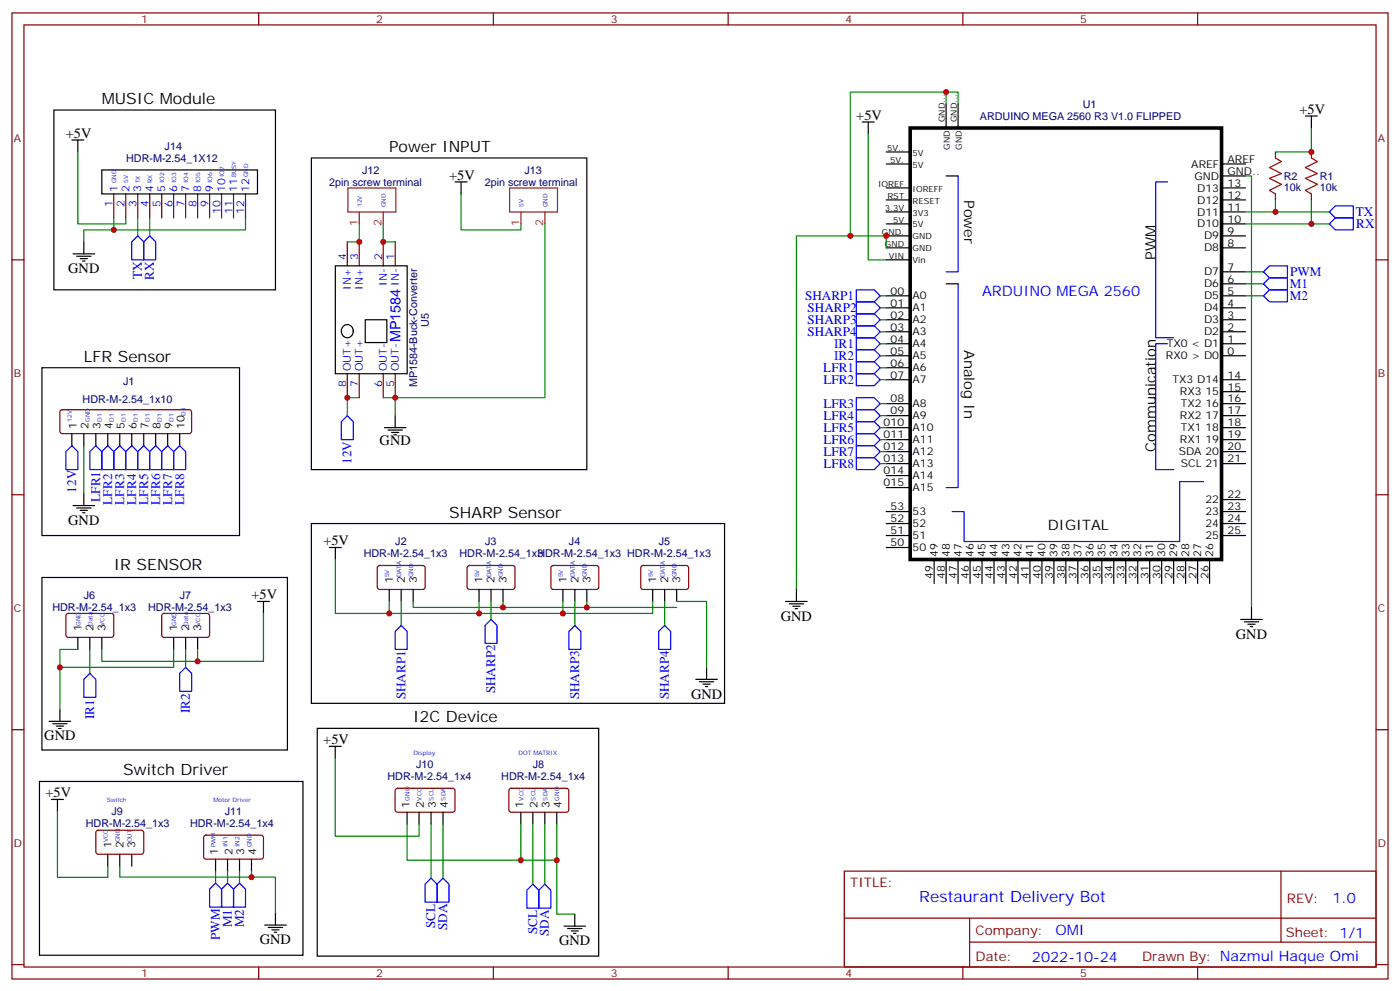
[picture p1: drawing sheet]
<svg xmlns="http://www.w3.org/2000/svg" width="412mm" height="292mm" viewBox="0 0 412 292" stroke-linecap="round" stroke-linejoin="round" font-family="sans-serif">
<g fill="none" stroke="#870000" stroke-width=".35">
<path d="M3.5 3.8h405.4v284.3h-405.4zM7.1 7.3h398.2v277.3h-398.2zM76.2 3.8v3.5M145.3 3.8v3.5M214.5 3.8v3.5M283.6 3.8v3.5M352.8 3.8v3.5M33.5 57.1v7M37 57.1v7M40.6 57.1v7M44.1 57.1v7M47.6 57.1v7"/>
<path d="M51.2 57.1v7M54.7 57.1v7M58.2 57.1v7M61.7 57.1v7M65.3 57.1v7M68.8 57.1v7M72.3 57.1v7M375.7 44.7v1.8M375.7 57.1v1.7M386.3 44.7v1.8M386.3 57.1v1.7M3.5 76.5h3.6"/>
<path d="M102.3 71.2v7M105.8 71.2v7M112.9 71.2v7M116.4 71.2v7M405.3 76.5h3.6M102.3 110v7.1M105.8 110v7.1M112.9 110v7.1M116.4 110v7.1M17.9 120.8l.4-.2h37.4l.5 .2 .2 .5v5.6l-.2 .5-.5 .2h-37.4l-.5-.2-.2-.5v-5.6zM3.5 145.6h3.6M405.3 145.6h3.6"/>
<path d="M111.4 166.6l.4-.2 13 .1 .4 .6v6l-.7 .4-12.9-.1-.5-.6v-5.7zM137.8 166.6l.5-.2 13 .1 .4 .6-.1 6-.6 .4-13-.1-.4-.6v-5.7zM162.5 166.6l.5-.2 13 .1 .4 .6-.1 6-.6 .4-13-.1-.4-.6v-5.7zM189 166.6l.4-.2 13 .1 .4 .6v6l-.7 .4-12.9-.1-.5-.6v-5.7zM19.6 180.8l.5-.2h13l.4 .7-.1 5.9-.6 .4-13-.1-.4-.6v-5.6zM47.9 180.8l.4-.2h13l.4 .7v5.9l-.7 .4-12.9-.1-.5-.6v-5.6zM3.5 214.8h3.6M405.3 214.8h3.6M116.6 232.2l.5-.2 16.5 .1 .4 .6v5.9l-.7 .5-16.5-.1-.4-.6v-5.7zM150.1 232.2l.5-.2 16.5 .1 .4 .6v5.9l-.7 .5-16.5-.1-.4-.6v-5.7zM28.5 244.6l.4-.2h13l.4 .7v5.9l-.7 .4h-12.9l-.5-.7v-5.6zM60.2 246l.5-.2 16.5 .1 .4 .6-.1 5.9-.6 .5-16.5-.1-.4-.6v-5.7z"/>
<path d="M248.7 256.4h156.6v28.2h-156.6zM377.3 256.4v20.9M248.7 270.2h156.5M285.6 277.3h119.6M285.6 270.2v14.2M3.5 283.9h3.6M76.2 284.6v3.5M145.3 284.6v3.5M214.5 284.6v3.5M283.6 284.6v3.5M352.8 284.6v3.5M405.3 283.9h3.6"/>
</g>
<g fill="none" stroke="#000" stroke-width=".35">
<path d="M15.9 32.4h65.2v52.9h-65.2zM254 35.9h3.5M255.8 35.9v3.5M278.7 30.6v7.1M282.2 30.6v7.1M384.5 34.1h3.6M386.3 34.1v3.6M21.2 41.2h3.5M22.9 41.2v3.5M30 50h45.8v7.1h-45.8zM91.7 46.5h81.2v91.7h-81.2zM134.1 53.6h3.5"/>
<path d="M135.8 53.6v3.5M261.1 58.8h7M261.1 55.3h7M261.1 48.3h7M261.1 44.7h7M278.7 51.8h3.5M359.8 58.8h7.1M359.8 55.3h7.1M359.8 48.3h7.1M359.8 51.8h7.1M21.5 74.7h6.4M22.6 75.4h4.2"/>
<path d="M23.6 76.1h2.2M24.3 76.8h.7M24.7 71.2v3.5M98.8 78.2h21.1v31.8h-21.1zM261.1 73h7M261.1 69.4h7M261.1 65.9h7M261.1 62.4h7M261.1 76.5h7M359.8 73h7.1M359.8 69.4h7.1M359.8 65.9h7.1"/>
<path d="M359.8 62.4h7.1M101.1 96.1a1.82 1.82 0 0 1 2.5 .1 1.82 1.82 0 0 1 0 2.5 1.82 1.82 0 0 1-2.5 .1 2.08 2.08 0 0 1 0-2.7zM107.6 94.1h6.3v6.7h-6.3zM261.1 87.1h7M261.1 90.6h7M261.1 94.1h7M261.1 97.6h7M278.7 83.5h3.5M359.8 87.1h7.1M359.8 90.6h7.1M359.8 94.1h7.1M359.8 97.6h7.1"/>
<path d="M359.8 80h7.1M359.8 83.5h7.1M12.3 108.2h58.3v49.4h-58.3zM261.1 101.2h7M261.1 104.7h7M261.1 108.2h7M261.1 111.8h7M261.1 118.8h7M359.8 101.2h7.1M359.8 104.7h7.1M359.8 111.8h7.1M359.8 118.8h7.1"/>
<path d="M359.8 115.3h7.1M21.2 127.6v3.6M24.7 127.6v3.6M28.2 127.6v3.6M31.7 127.6v3.6M35.3 127.6v3.6M38.8 127.6v3.6M42.3 127.6v3.6M45.9 127.6v3.6M49.4 127.6v3.6M52.9 127.6v3.6M113.2 125.9h6.4"/>
<path d="M114.3 126.6h4.2M115.4 127.3h2.1M116.1 128h.7M116.4 122.3v3.6M261.1 122.3h7M261.1 125.9h7M261.1 129.4h7M261.1 132.9h7M261.1 136.5h7M261.1 140h7M359.8 122.3h7.1M359.8 125.9h7.1"/>
<path d="M359.8 129.4h7.1M359.8 132.9h7.1M359.8 136.5h7.1M21.5 148.8h6.4M22.6 149.5h4.2M23.6 150.2h2.2M24.3 150.9h.7M24.7 145.3v3.5M91.7 154.1h121.7v52.9h-121.7zM261.1 143.5h7M261.1 154.1h7M261.1 150.6h7"/>
<path d="M261.1 157.6h7M359.8 154.1h7.1M359.8 150.6h7.1M359.8 157.6h7.1M359.8 147h7.1M12.3 170h72.4v50.7h-72.4zM75.8 177h3.6M77.6 177v3.6M97 161.1h3.5M98.8 161.1v3.6M114.7 173.5v3.5M118.2 173.5v3.5"/>
<path d="M121.7 173.5v3.5M141.1 173.5v3.5M144.6 173.5v3.5M148.2 173.5v3.5M165.8 173.5v3.5M169.3 173.5v3.5M172.9 173.5v3.5M192.3 173.5v3.5M195.8 173.5v3.5M199.3 173.5v3.5M231.4 177h6.4M232.5 177.7h4.2"/>
<path d="M233.5 178.4h2.2M234.2 179.1h.7M234.6 173.5v3.5M261.1 161.1h7M275.2 164.7v7M278.7 164.7v7M282.2 164.7v7M285.8 164.7v7M289.3 164.7v7M292.8 164.7v7M296.3 164.7v7M299.9 164.7v7"/>
<path d="M303.4 164.7v7M306.9 164.7v7M310.4 164.7v7M314 164.7v7M317.5 164.7v7M321 164.7v7M324.6 164.7v7M328.1 164.7v7M331.6 164.7v7M335.1 164.7v7M338.7 164.7v7M342.2 164.7v7"/>
<path d="M345.7 164.7v7M349.2 164.7v7M352.8 164.7v7M356.3 164.7v7M368.7 178.8v3.5M22.9 187.6v3.5M26.5 187.6v3.5M30 187.6v3.5M51.2 187.6v3.5M54.7 187.6v3.5M58.2 187.6v3.5M205 200h6.3"/>
<path d="M208.1 196.4v3.6M365.5 182.3h6.3M366.5 183h4.3M367.6 183.7h2.1M368.3 184.4h.7M14.5 212.3h6.3M15.5 213h4.3M16.6 213.7h2.1M17.3 214.4h.7M17.6 208.8v3.5M93.5 214.4h82.9v67h-82.9zM97 219.7h3.5"/>
<path d="M98.7 219.7v3.5M206 200.7h4.3M207.1 201.4h2.1M207.8 202.1h.7M11.6 230h77.6v51.2h-77.6zM15.2 235.3h3.5M16.9 235.3v3.5M119.9 239.1v3.5M123.4 239.1v3.5M127 239.1v3.5M130.5 239.1v3.5M153.4 239.1v3.5"/>
<path d="M157 239.1v3.5M160.5 239.1v3.5M164 239.1v3.5M31.7 251.4v3.6M35.3 251.4v3.6M38.8 251.4v3.6M63.5 252.9v3.5M67 252.9v3.5M70.6 252.9v3.5M74.1 252.9v3.5M78 272.3h6.3M79 273h4.3"/>
<path d="M80.1 273.7h2.1M80.8 274.4h.7M81.1 268.7v3.6M166.1 272.6h6.4M167.2 273.3h4.2M168.2 274h2.2M168.9 274.7h.8M169.3 269.1v3.5"/>
</g>
<path d="M268.1 37.7h91.7v127h-91.7z" fill="none" stroke="#000" stroke-width="1.1"/>
<g fill="none" stroke="#00f" stroke-width=".35">
<path d="M282.2 51.8v28.2h-3.5M344 53.6h-3.6v45.8h5.3M38.8 71.2l1.8-1.8 1.7 1.8v5.3h-3.5zM42.3 71.2l1.8-1.8 1.8 1.8v5.3h-3.6zM391.6 62.4l1.7-1.8h5.3v3.5h-5.3zM393.3 64.1h5.3v3.6h-5.3l-1.7-1.8zM252.2 88.8h5.3l1.8 1.8-1.8 1.8h-5.3zM252.2 92.4h5.3l1.8 1.7-1.8 1.8h-5.3zM252.2 95.9h5.3l1.8 1.7-1.8 1.8h-5.3zM252.2 85.3h5.3l1.8 1.8-1.8 1.7h-5.3zM252.2 99.4h5.3l1.8 1.8-1.8 1.7h-5.3zM282.2 83.5v60h-3.5"/>
<path d="M372.2 80l1.7-1.8h5.3v3.6h-5.3zM373.9 81.8h5.3v3.5h-5.3l-1.7-1.8zM373.9 85.3h5.3v3.5h-5.3l-1.7-1.7zM252.2 102.9h5.3l1.8 1.8-1.8 1.8h-5.3zM252.2 106.5h5.3l1.8 1.7-1.8 1.8h-5.3zM252.2 110h5.3l1.8 1.8-1.8 1.7h-5.3zM252.2 117.1h5.3l1.8 1.7-1.8 1.8h-5.3zM344 101.2h-3.6v37h5.3M21.2 131.2l1.7 1.7v5.3h-3.5v-5.3zM28.2 131.2l1.8 1.7v5.3h-3.5v-5.3zM31.7 131.2l1.8 1.7v5.3h-3.5v-5.3zM35.3 131.2l1.7 1.7v5.3h-3.5v-5.3z"/>
<path d="M38.8 131.2l1.8 1.7v5.3h-3.6v-5.3zM42.3 131.2l1.8 1.7v5.3h-3.5v-5.3zM45.9 131.2l1.7 1.7v5.3h-3.5v-5.3zM49.4 131.2l1.8 1.7v5.3h-3.6v-5.3zM52.9 131.2l1.8 1.7v5.3h-3.5v-5.3zM102.3 122.3l1.8 1.8v5.3h-3.6v-5.3zM252.2 120.6h5.3l1.8 1.7-1.8 1.8h-5.3zM252.2 124.1h5.3l1.8 1.8-1.8 1.7h-5.3zM252.2 127.6h5.3l1.8 1.8-1.8 1.8h-5.3zM252.2 131.2h5.3l1.8 1.7-1.8 1.8h-5.3zM252.2 134.7h5.3l1.8 1.8-1.8 1.7h-5.3zM354.5 141.7h-7v17.7h-63.5v-8.8h-3.5"/>
<path d="M24.7 200l1.8-1.8 1.7 1.8v5.2h-3.5zM54.7 196.4l1.7 1.8v5.3h-3.5v-5.3zM118.2 184.1l1.7 1.7v5.3h-3.5v-5.3zM144.6 182.3l1.8 1.8v5.3h-3.5v-5.3zM169.3 184.1l1.8 1.7v5.3h-3.5v-5.3zM195.8 184.1l1.8 1.7v5.3h-3.6v-5.3zM63.5 259.9l1.8 1.8v5.3h-3.6v-5.3zM67 259.9l1.8 1.8v5.3h-3.5v-5.3zM70.6 259.9l1.7 1.8v5.3h-3.5v-5.3zM127 258.5l1.7 1.7v5.3h-3.5v-5.3zM130.5 258.5l1.8 1.7v5.3h-3.6v-5.3zM155.2 262l1.8-1.8 1.7 1.8v5.3h-3.5z"/>
<path d="M160.5 260.2l1.7 1.8v5.3h-3.5v-5.3z"/>
</g>
<path d="M102.5 55.3h14.1v7.1h-14.1zM150.1 55.3h14.1v7.1h-14.1zM105.8 62.4v3.5M112.9 62.4v3.5M153.5 62.4v3.5M160.5 62.4v3.5" fill="none" stroke="#8c2424" stroke-width=".35"/>
<path d="M375.7 46.5l1.8 1.1-3.6 1.7 3.6 1.8-3.6 1.4 3.6 1.8-3.6 1.7 1.8 1.1M386.3 46.5l1.8 1.1-3.6 1.7 3.6 1.8-3.6 1.4 3.6 1.8-3.6 1.7 1.8 1.1" fill="none" stroke="#a10000" stroke-width=".35"/>
<g fill="none" stroke="#008700" stroke-width=".35">
<path d="M255.8 39.4v37.1h5.3M278.7 30.6v-3.5h-28.2v42.3M278.7 27.1h3.5v3.5M386.3 37.7v7h-10.6M22.9 44.7v21.2h14.1v-1.8M135.8 57.1v10.6h17.7v-1.8M366.9 51.8h1.8v127M375.7 58.8v3.6M386.3 58.8v7.1M33.5 64.1v3.6h-8.8v3.5M40.6 64.1v5.3M44.1 64.1v5.3"/>
<path d="M72.3 64.1v3.6h-38.8M105.8 65.9v5.3h-3.5M112.9 65.9v5.3h3.5M160.5 65.9v51.2h-44.1M261.1 73v-3.6h-26.5v104.1M366.9 65.9h24.7M366.9 62.4h24.7M259.3 87.1h1.8M259.3 90.6h1.8M259.3 94.1h1.8M259.3 97.6h1.8M366.9 87.1h5.3"/>
<path d="M366.9 80h5.3M366.9 83.5h5.3M105.8 117.1h-3.5v5.2M112.9 117.1h3.5v5.2M259.3 101.2h1.8M259.3 104.7h1.8M259.3 108.2h1.8M259.3 111.8h1.8M259.3 118.8h1.8M24.7 131.2v14.1M259.3 122.3h1.8M259.3 125.9h1.8"/>
<path d="M259.3 129.4h1.8M259.3 132.9h1.8M259.3 136.5h1.8M98.8 164.7v15.9h15.9v-3.6M118.2 177v7.1M121.7 177v1.8h26.5M141.1 177v3.6h-26.4M144.6 177v5.3M148.2 177v1.8h24.7M165.8 177v3.6h-24.7M169.3 177v7.1M172.9 177v1.8h26.4"/>
<path d="M192.3 177v3.6h-26.5M195.8 177v7.1M199.3 177h8.8v19.4M22.9 191.1h-5.3v17.7M26.5 191.1v7.1M30 191.1v3.6h28.2M51.2 191.1v5.3h-33.6M54.7 191.1v5.3M77.6 180.6v14.1h-19.4v-3.6M16.9 238.8v19.4h14.8v-3.2M98.7 223.2v22.9h24.7v-3.5M35.3 255v3.2h38.8"/>
<path d="M63.5 256.4v3.5M67 256.4v3.5M70.6 256.4v3.5M74.1 256.4v1.8h7v10.5M119.9 242.6v10.6h44.1M127 242.6v15.9M130.5 242.6v15.9M153.4 242.6v10.6M157 242.6v17.6M160.5 242.6v17.6M164 242.6v26.5h5.3"/>
</g>
<g fill="#c00">
<circle cx="114.7" cy="180.6" r=".88"/>
<circle cx="141.1" cy="180.6" r=".88"/>
<circle cx="165.8" cy="180.6" r=".88"/>
<circle cx="172.9" cy="178.8" r=".88"/>
<circle cx="148.2" cy="178.8" r=".88"/>
<circle cx="164" cy="253.2" r=".88"/>
<circle cx="153.4" cy="253.2" r=".88"/>
<circle cx="58.2" cy="194.7" r=".88"/>
<circle cx="17.6" cy="196.4" r=".88"/>
<circle cx="112.9" cy="71.2" r=".88"/>
<circle cx="105.8" cy="71.2" r=".88"/>
<circle cx="102.3" cy="117.1" r=".88"/>
<circle cx="116.4" cy="117.1" r=".88"/>
<circle cx="74.1" cy="258.2" r=".88"/>
<circle cx="33.5" cy="67.7" r=".88"/>
<circle cx="375.7" cy="62.4" r=".88"/>
<circle cx="386.3" cy="65.9" r=".88"/>
<circle cx="386.3" cy="44.7" r=".88"/>
<circle cx="261.1" cy="69.4" r=".88"/>
<circle cx="250.5" cy="69.4" r=".88"/>
<circle cx="278.7" cy="27.1" r=".88"/>
</g>
<g font-size="4.6">
<text x="30" y="30.6">MUSIC Module</text>
<text x="114.7" y="44.7">Power INPUT</text>
<text x="24.7" y="106.5">LFR Sensor</text>
<text x="132.3" y="152.3">SHARP Sensor</text>
<text x="33.5" y="167.8">IR SENSOR</text>
<text x="121.7" y="212.6">I2C Device</text>
<text x="36.3" y="228.2">Switch Driver</text>
</g>
<text font-size="4.6" fill="#00f" x="270.8" y="265.4">Restaurant Delivery Bot</text>
<g font-size="4.2">
<text x="252.2" y="35.2">+5V</text>
<text x="382.8" y="33.4">+5V</text>
<text x="19.4" y="40.5">+5V</text>
<text x="132.3" y="52.8">+5V</text>
<text x="284" y="58.8" transform="rotate(90 284 58.8)">Power</text>
<text x="340.4" y="76.5" transform="rotate(-90 340.4 76.5)">PWM</text>
<text x="20.1" y="80.4">GND</text>
<text x="284" y="102.9" transform="rotate(90 284 102.9)">Analog In</text>
<text x="111.8" y="130.8">GND</text>
<text x="340.4" y="132.9" transform="rotate(-90 340.4 132.9)">Communication</text>
<text x="20.1" y="154.4">GND</text>
<text x="308.7" y="155.9">DIGITAL</text>
<text x="95.2" y="160.4">+5V</text>
<text x="74.1" y="176.3">+5V</text>
<text x="230" y="182.7">GND</text>
<text x="364.1" y="188">GND</text>
<text x="203.6" y="205.6">GND</text>
<text x="13.1" y="217.9">GND</text>
<text x="95.2" y="219">+5V</text>
<text x="13.4" y="234.6">+5V</text>
<text x="76.6" y="277.9">GND</text>
<text x="164.7" y="278.2">GND</text>
</g>
<g font-size="4.2" fill="#00f">
<text x="289.3" y="87.1">ARDUINO MEGA 2560</text>
<text x="118" y="100.7" transform="rotate(-90 118 100.7)">MP1584</text>
<text x="392.5" y="265.7">1.0</text>
<text x="310.9" y="275.2">OMI</text>
<text x="304" y="283">2022-10-24</text>
</g>
<g font-size="3.9" fill="#00f">
<text x="399.3" y="63.7">TX</text>
<text x="399.5" y="67.2">RX</text>
<text x="41.8" y="82.2" transform="rotate(-90 41.8 82.2)">TX</text>
<text x="45.3" y="82.4" transform="rotate(-90 45.3 82.4)">RX</text>
<text x="380" y="81.3">PWM</text>
<text x="237.2" y="88.3">SHARP1</text>
<text x="379.9" y="84.8">M1</text>
<text x="379.9" y="88.4">M2</text>
<text x="237.9" y="91.9">SHARP2</text>
<text x="237.9" y="95.4">SHARP3</text>
<text x="237.9" y="98.9">SHARP4</text>
<text x="245.7" y="105.9">IR2</text>
<text x="245.7" y="102.4">IR1</text>
<text x="242.5" y="109.5">LFR1</text>
<text x="242.6" y="113.1">LFR2</text>
<text x="242.6" y="120.1">LFR3</text>
<text x="242.6" y="123.6">LFR4</text>
<text x="242.6" y="127.2">LFR5</text>
<text x="242.6" y="130.7">LFR6</text>
<text x="103.5" y="136.6" transform="rotate(-90 103.5 136.6)">12V</text>
<text x="242.6" y="134.2">LFR7</text>
<text x="242.6" y="137.8">LFR8</text>
<text x="22.5" y="145" transform="rotate(-90 22.5 145)">12V</text>
<text x="29.5" y="147.7" transform="rotate(-90 29.5 147.7)">LFR1</text>
<text x="33.1" y="148.5" transform="rotate(-90 33.1 148.5)">LFR2</text>
<text x="36.6" y="148.5" transform="rotate(-90 36.6 148.5)">LFR3</text>
<text x="40.1" y="148.5" transform="rotate(-90 40.1 148.5)">LFR4</text>
<text x="43.6" y="148.5" transform="rotate(-90 43.6 148.5)">LFR5</text>
<text x="47.2" y="148.5" transform="rotate(-90 47.2 148.5)">LFR6</text>
<text x="50.7" y="148.5" transform="rotate(-90 50.7 148.5)">LFR7</text>
<text x="54.2" y="148.5" transform="rotate(-90 54.2 148.5)">LFR8</text>
<text x="55.9" y="209.8" transform="rotate(-90 55.9 209.8)">IR2</text>
<text x="119.4" y="205.9" transform="rotate(-90 119.4 205.9)">SHARP1</text>
<text x="145.9" y="204.1" transform="rotate(-90 145.9 204.1)">SHARP2</text>
<text x="170.6" y="205.9" transform="rotate(-90 170.6 205.9)">SHARP3</text>
<text x="197" y="205.9" transform="rotate(-90 197 205.9)">SHARP4</text>
<text x="27.7" y="211.6" transform="rotate(-90 27.7 211.6)">IR1</text>
<text x="68.3" y="272.9" transform="rotate(-90 68.3 272.9)">M1</text>
<text x="71.8" y="272.9" transform="rotate(-90 71.8 272.9)">M2</text>
<text x="128.2" y="273.1" transform="rotate(-90 128.2 273.1)">SCL</text>
<text x="131.7" y="273.8" transform="rotate(-90 131.7 273.8)">SDA</text>
<text x="158.2" y="274.9" transform="rotate(-90 158.2 274.9)">SCL</text>
<text x="161.7" y="275.5" transform="rotate(-90 161.7 275.5)">SDA</text>
<text x="64.7" y="276.7" transform="rotate(-90 64.7 276.7)">PWM</text>
</g>
<g font-size="3.9" fill="#800">
<text x="250.5" y="261">TITLE:</text>
<text x="379.1" y="265.7">REV:</text>
<text x="287.4" y="275.2">Company:</text>
<text x="378.7" y="275.8">Sheet: 1/1</text>
<text x="287.4" y="282.9">Date:</text>
<text x="336.4" y="282.9">Drawn By: Nazmul Haque Omi</text>
</g>
<g font-size="3.2" fill="#800">
<text x="41.6" y="6.8">1</text>
<text x="110.8" y="6.8">2</text>
<text x="179.9" y="6.8">3</text>
<text x="249.1" y="6.8">4</text>
<text x="318.2" y="6.8">5</text>
<text x="4.1" y="41.9">A</text>
<text x="405.9" y="41.9">A</text>
<text x="4.1" y="111.1">B</text>
<text x="405.9" y="111.1">B</text>
<text x="4.1" y="180.2">C</text>
<text x="405.9" y="180.2">C</text>
<text x="4.1" y="249.3">D</text>
<text x="405.9" y="249.3">D</text>
<text x="41.6" y="287.6">1</text>
<text x="110.8" y="287.6">2</text>
<text x="179.9" y="287.6">3</text>
<text x="249.1" y="287.6">4</text>
<text x="318.2" y="287.6">5</text>
</g>
<g font-size="3.2" fill="#000080">
<text x="288.6" y="35.3">ARDUINO MEGA 2560 R3 V1.0 FLIPPED</text>
<text x="318.9" y="31.8">U1</text>
<text x="37.2" y="47.6">HDR-M-2.54_1X12</text>
<text x="48.5" y="44.1">J14</text>
<text x="106.7" y="51.2">J12</text>
<text x="154.5" y="51.1">J13</text>
<text x="378.2" y="52.9">R2</text>
<text x="388.8" y="52.9">R1</text>
<text x="96.9" y="54.7">2pin screw terminal</text>
<text x="142.8" y="54.7">2pin screw terminal</text>
<text x="378.2" y="56.1">10k</text>
<text x="388.8" y="56.1">10k</text>
<text x="126.4" y="96.2" transform="rotate(-90 126.4 96.2)">U5</text>
<text x="36.3" y="113.3">J1</text>
<text x="24.3" y="118.6">HDR-M-2.54_1x10</text>
<text x="122.9" y="114" transform="rotate(-90 122.9 114)">MP1584-Buck-Converter</text>
<text x="116.4" y="160.5">J2</text>
<text x="142.9" y="160.5">J3</text>
<text x="167.6" y="160.5">J4</text>
<text x="194.1" y="160.5">J5</text>
<text x="107.1" y="164.1">HDR-M-2.54_1x3</text>
<text x="135.4" y="164.1">HDR-M-2.54_1x3</text>
<text x="158.3" y="164.1">HDR-M-2.54_1x3 HDR-M-2.54_1x3</text>
<text x="15.4" y="179.9">HDR-M-2.54_1x3</text>
<text x="24.7" y="176.3">J6</text>
<text x="43.6" y="179.9">HDR-M-2.54_1x3</text>
<text x="52.9" y="176.3">J7</text>
<text x="122.5" y="226.1">J10</text>
<text x="157" y="226.1">J8</text>
<text x="114.2" y="229.6">HDR-M-2.54_1x4</text>
<text x="147.7" y="229.6">HDR-M-2.54_1x4</text>
<text x="32.8" y="240">J9</text>
<text x="66.3" y="239.9">J11</text>
<text x="25.3" y="243.5">HDR-M-2.54_1x3</text>
<text x="56" y="243.4">HDR-M-2.54_1x4</text>
</g>
<g font-size="3.2">
<text x="361.6" y="47.9">AREF</text>
<text x="350.9" y="49.3">AREF</text>
<text x="351.8" y="52.8">GND</text>
<text x="361.6" y="51.4">GND..</text>
<text x="352.7" y="56.4">D13</text>
<text x="352.7" y="59.9">D12</text>
<text x="361.6" y="55">13</text>
<text x="361.6" y="58.5">12</text>
<text x="352.7" y="63.4">D11</text>
<text x="361.6" y="65.5">10</text>
<text x="361.6" y="62">11</text>
<text x="352.7" y="67">D10</text>
<text x="354.7" y="70.5">D9</text>
<text x="361.6" y="69.1">9</text>
<text x="354.7" y="74">D8</text>
<text x="361.6" y="72.6">8</text>
<text x="354.7" y="81.1">D7</text>
<text x="361.6" y="79.7">7</text>
<text x="361.6" y="83.2">6</text>
<text x="262.3" y="86.7">00</text>
<text x="268.8" y="88.1">A0</text>
<text x="354.7" y="88.1">D5</text>
<text x="354.7" y="84.6">D6</text>
<text x="361.6" y="86.7">5</text>
<text x="262.3" y="90.2">01</text>
<text x="262.3" y="93.8">02</text>
<text x="268.8" y="91.7">A1</text>
<text x="268.8" y="95.2">A2</text>
<text x="354.7" y="95.2">D3</text>
<text x="354.7" y="91.7">D4</text>
<text x="361.6" y="93.8">3</text>
<text x="361.6" y="90.2">4</text>
<text x="262.3" y="97.3">03</text>
<text x="262.3" y="100.8">04</text>
<text x="268.8" y="98.7">A3</text>
<text x="354.7" y="98.7">D2</text>
<text x="361.6" y="100.8">1</text>
<text x="361.6" y="97.3">2</text>
<text x="262.3" y="104.4">05</text>
<text x="262.3" y="107.9">06</text>
<text x="268.8" y="102.2">A4</text>
<text x="268.8" y="105.8">A5</text>
<text x="343.4" y="105.8">RX0 &gt; D0</text>
<text x="343.7" y="102.2">TX0 &lt; D1</text>
<text x="361.6" y="104.4">0</text>
<text x="262.3" y="111.4">07</text>
<text x="268.8" y="109.3">A6</text>
<text x="268.8" y="112.8">A7</text>
<text x="345.4" y="112.8">TX3 D14</text>
<text x="361.6" y="111.4">14</text>
<text x="262.3" y="118.5">08</text>
<text x="268.8" y="119.9">A8</text>
<text x="347.6" y="116.3">RX3 15</text>
<text x="347.8" y="119.9">TX2 16</text>
<text x="361.6" y="118.5">16</text>
<text x="361.6" y="114.9">15</text>
<text x="260.3" y="125.5">010</text>
<text x="262.3" y="122">09</text>
<text x="268.8" y="123.4">A9</text>
<text x="347.6" y="123.4">RX2 17</text>
<text x="361.6" y="125.5">18</text>
<text x="361.6" y="122">17</text>
<text x="22.6" y="126.3" transform="rotate(-90 22.6 126.3)">1</text>
<text x="26.1" y="126.3" transform="rotate(-90 26.1 126.3)">2</text>
<text x="29.6" y="126.3" transform="rotate(-90 29.6 126.3)">3</text>
<text x="33.2" y="126.3" transform="rotate(-90 33.2 126.3)">4</text>
<text x="36.7" y="126.3" transform="rotate(-90 36.7 126.3)">5</text>
<text x="40.2" y="126.3" transform="rotate(-90 40.2 126.3)">6</text>
<text x="43.7" y="126.3" transform="rotate(-90 43.7 126.3)">7</text>
<text x="47.3" y="126.3" transform="rotate(-90 47.3 126.3)">8</text>
<text x="50.8" y="126.3" transform="rotate(-90 50.8 126.3)">9</text>
<text x="54.3" y="126.3" transform="rotate(-90 54.3 126.3)">10</text>
<text x="260.3" y="129">011</text>
<text x="268.8" y="126.9">A10</text>
<text x="268.8" y="130.5">A11</text>
<text x="347.6" y="130.5">RX1 19</text>
<text x="347.8" y="126.9">TX1 18</text>
<text x="361.6" y="129">19</text>
<text x="260.3" y="132.6">012</text>
<text x="260.3" y="136.1">013</text>
<text x="268.8" y="134">A12</text>
<text x="268.8" y="137.5">A13</text>
<text x="347.2" y="134">SDA 20</text>
<text x="347.8" y="137.5">SCL 21</text>
<text x="361.6" y="136.1">21</text>
<text x="361.6" y="132.6">20</text>
<text x="260.3" y="139.6">014</text>
<text x="260.3" y="143.2">015</text>
<text x="268.8" y="141">A14</text>
<text x="268.8" y="144.6">A15</text>
<text x="355.1" y="148.1">22</text>
<text x="361.6" y="146.7">22</text>
<text x="262.3" y="150.2">53</text>
<text x="262.3" y="153.7">52</text>
<text x="268.8" y="151.6">53</text>
<text x="268.8" y="155.2">52</text>
<text x="355.1" y="155.2">24</text>
<text x="355.1" y="151.6">23</text>
<text x="361.6" y="153.7">24</text>
<text x="361.6" y="150.2">23</text>
<text x="262.3" y="157.3">51</text>
<text x="262.3" y="160.8">50</text>
<text x="268.8" y="158.7">51</text>
<text x="355.1" y="158.7">25</text>
<text x="361.6" y="157.3">25</text>
<text x="268.8" y="162.2">50</text>
<text x="276.2" y="164" transform="rotate(-90 276.2 164)">49</text>
<text x="279.8" y="164" transform="rotate(-90 279.8 164)">48</text>
<text x="283.3" y="164" transform="rotate(-90 283.3 164)">47</text>
<text x="286.8" y="164" transform="rotate(-90 286.8 164)">46</text>
<text x="290.3" y="164" transform="rotate(-90 290.3 164)">45</text>
<text x="293.9" y="164" transform="rotate(-90 293.9 164)">44</text>
<text x="297.4" y="164" transform="rotate(-90 297.4 164)">43</text>
<text x="300.9" y="164" transform="rotate(-90 300.9 164)">42</text>
<text x="304.4" y="164" transform="rotate(-90 304.4 164)">41</text>
<text x="308" y="164" transform="rotate(-90 308 164)">40</text>
<text x="311.5" y="164" transform="rotate(-90 311.5 164)">39</text>
<text x="315" y="164" transform="rotate(-90 315 164)">38</text>
<text x="318.6" y="164" transform="rotate(-90 318.6 164)">37</text>
<text x="322.1" y="164" transform="rotate(-90 322.1 164)">36</text>
<text x="325.6" y="164" transform="rotate(-90 325.6 164)">35</text>
<text x="329.1" y="164" transform="rotate(-90 329.1 164)">34</text>
<text x="332.7" y="164" transform="rotate(-90 332.7 164)">33</text>
<text x="336.2" y="164" transform="rotate(-90 336.2 164)">32</text>
<text x="339.7" y="164" transform="rotate(-90 339.7 164)">31</text>
<text x="343.3" y="164" transform="rotate(-90 343.3 164)">30</text>
<text x="346.8" y="164" transform="rotate(-90 346.8 164)">29</text>
<text x="350.3" y="164" transform="rotate(-90 350.3 164)">28</text>
<text x="353.8" y="164" transform="rotate(-90 353.8 164)">27</text>
<text x="357.4" y="164" transform="rotate(-90 357.4 164)">26</text>
<text x="115.7" y="171.7" transform="rotate(-90 115.7 171.7)">1</text>
<text x="119.2" y="171.7" transform="rotate(-90 119.2 171.7)">2</text>
<text x="122.8" y="171.7" transform="rotate(-90 122.8 171.7)">3</text>
<text x="142.2" y="171.7" transform="rotate(-90 142.2 171.7)">1</text>
<text x="145.7" y="171.7" transform="rotate(-90 145.7 171.7)">2</text>
<text x="149.2" y="171.7" transform="rotate(-90 149.2 171.7)">3</text>
<text x="166.9" y="171.7" transform="rotate(-90 166.9 171.7)">1</text>
<text x="170.4" y="171.7" transform="rotate(-90 170.4 171.7)">2</text>
<text x="173.9" y="171.7" transform="rotate(-90 173.9 171.7)">3</text>
<text x="193.3" y="171.7" transform="rotate(-90 193.3 171.7)">1</text>
<text x="196.8" y="171.7" transform="rotate(-90 196.8 171.7)">2</text>
<text x="200.4" y="171.7" transform="rotate(-90 200.4 171.7)">3</text>
<text x="274.8" y="170.5" transform="rotate(-90 274.8 170.5)">49</text>
<text x="278.3" y="170.5" transform="rotate(-90 278.3 170.5)">48</text>
<text x="281.9" y="170.5" transform="rotate(-90 281.9 170.5)">47</text>
<text x="285.4" y="170.5" transform="rotate(-90 285.4 170.5)">46</text>
<text x="288.9" y="170.5" transform="rotate(-90 288.9 170.5)">45</text>
<text x="292.5" y="170.5" transform="rotate(-90 292.5 170.5)">44</text>
<text x="296" y="170.5" transform="rotate(-90 296 170.5)">43</text>
<text x="299.5" y="170.5" transform="rotate(-90 299.5 170.5)">42</text>
<text x="303" y="170.5" transform="rotate(-90 303 170.5)">41</text>
<text x="306.6" y="170.5" transform="rotate(-90 306.6 170.5)">40</text>
<text x="310.1" y="170.5" transform="rotate(-90 310.1 170.5)">39</text>
<text x="313.6" y="170.5" transform="rotate(-90 313.6 170.5)">38</text>
<text x="317.1" y="170.5" transform="rotate(-90 317.1 170.5)">37</text>
<text x="320.7" y="170.5" transform="rotate(-90 320.7 170.5)">36</text>
<text x="324.2" y="170.5" transform="rotate(-90 324.2 170.5)">35</text>
<text x="327.7" y="170.5" transform="rotate(-90 327.7 170.5)">34</text>
<text x="331.3" y="170.5" transform="rotate(-90 331.3 170.5)">33</text>
<text x="334.8" y="170.5" transform="rotate(-90 334.8 170.5)">32</text>
<text x="338.3" y="170.5" transform="rotate(-90 338.3 170.5)">31</text>
<text x="341.8" y="170.5" transform="rotate(-90 341.8 170.5)">30</text>
<text x="345.4" y="170.5" transform="rotate(-90 345.4 170.5)">29</text>
<text x="348.9" y="170.5" transform="rotate(-90 348.9 170.5)">28</text>
<text x="352.4" y="170.5" transform="rotate(-90 352.4 170.5)">27</text>
<text x="356" y="170.5" transform="rotate(-90 356 170.5)">26</text>
<text x="24" y="185.8" transform="rotate(-90 24 185.8)">1</text>
<text x="27.5" y="185.8" transform="rotate(-90 27.5 185.8)">2</text>
<text x="31" y="185.8" transform="rotate(-90 31 185.8)">3</text>
<text x="52.2" y="185.8" transform="rotate(-90 52.2 185.8)">1</text>
<text x="55.7" y="185.8" transform="rotate(-90 55.7 185.8)">2</text>
<text x="59.3" y="185.8" transform="rotate(-90 59.3 185.8)">3</text>
<text x="120.6" y="237.8" transform="rotate(-90 120.6 237.8)">1</text>
<text x="124.9" y="237.8" transform="rotate(-90 124.9 237.8)">2</text>
<text x="128.4" y="237.8" transform="rotate(-90 128.4 237.8)">3</text>
<text x="131.9" y="237.8" transform="rotate(-90 131.9 237.8)">4</text>
<text x="154.1" y="237.8" transform="rotate(-90 154.1 237.8)">1</text>
<text x="158.4" y="237.8" transform="rotate(-90 158.4 237.8)">2</text>
<text x="161.9" y="237.8" transform="rotate(-90 161.9 237.8)">3</text>
<text x="165.4" y="237.8" transform="rotate(-90 165.4 237.8)">4</text>
<text x="32.8" y="249.7" transform="rotate(-90 32.8 249.7)">1</text>
<text x="36.3" y="249.7" transform="rotate(-90 36.3 249.7)">2</text>
<text x="39.9" y="249.7" transform="rotate(-90 39.9 249.7)">3</text>
<text x="64.2" y="251.6" transform="rotate(-90 64.2 251.6)">1</text>
<text x="68.4" y="251.6" transform="rotate(-90 68.4 251.6)">2</text>
<text x="72" y="251.6" transform="rotate(-90 72 251.6)">3</text>
<text x="75.5" y="251.6" transform="rotate(-90 75.5 251.6)">4</text>
</g>
<g font-size="3.2" fill="#00f">
<text x="34.6" y="56.4" transform="rotate(-90 34.6 56.4)">1</text>
<text x="38.1" y="56.4" transform="rotate(-90 38.1 56.4)">2</text>
<text x="41.6" y="56.4" transform="rotate(-90 41.6 56.4)">3</text>
<text x="45.2" y="56.4" transform="rotate(-90 45.2 56.4)">4</text>
<text x="48.7" y="56.4" transform="rotate(-90 48.7 56.4)">5</text>
<text x="52.2" y="56.4" transform="rotate(-90 52.2 56.4)">6</text>
<text x="55.7" y="56.4" transform="rotate(-90 55.7 56.4)">7</text>
<text x="59.3" y="56.4" transform="rotate(-90 59.3 56.4)">8</text>
<text x="62.8" y="56.4" transform="rotate(-90 62.8 56.4)">9</text>
<text x="66.3" y="56.4" transform="rotate(-90 66.3 56.4)">10</text>
<text x="69.8" y="56.4" transform="rotate(-90 69.8 56.4)">11</text>
<text x="73.4" y="56.4" transform="rotate(-90 73.4 56.4)">12</text>
<text x="33.2" y="60.9" transform="rotate(-90 33.2 60.9)">1</text>
<text x="36.7" y="60.9" transform="rotate(-90 36.7 60.9)">2</text>
<text x="40.2" y="60.9" transform="rotate(-90 40.2 60.9)">3</text>
<text x="43.7" y="60.9" transform="rotate(-90 43.7 60.9)">4</text>
<text x="47.3" y="60.9" transform="rotate(-90 47.3 60.9)">5</text>
<text x="50.8" y="60.9" transform="rotate(-90 50.8 60.9)">6</text>
<text x="54.3" y="60.9" transform="rotate(-90 54.3 60.9)">7</text>
<text x="57.9" y="60.9" transform="rotate(-90 57.9 60.9)">8</text>
<text x="61.4" y="60.9" transform="rotate(-90 61.4 60.9)">9</text>
<text x="64.9" y="62.9" transform="rotate(-90 64.9 62.9)">10</text>
<text x="68.4" y="62.9" transform="rotate(-90 68.4 62.9)">11</text>
<text x="72" y="62.9" transform="rotate(-90 72 62.9)">12</text>
<text x="102" y="76.5" transform="rotate(-90 102 76.5)">4</text>
<text x="105.5" y="76.5" transform="rotate(-90 105.5 76.5)">3</text>
<text x="112.5" y="76.5" transform="rotate(-90 112.5 76.5)">2</text>
<text x="116.1" y="76.5" transform="rotate(-90 116.1 76.5)">1</text>
<text x="103.4" y="85.3" transform="rotate(-90 103.4 85.3)">IN+</text>
<text x="106.9" y="85.3" transform="rotate(-90 106.9 85.3)">IN+</text>
<text x="113.9" y="84.1" transform="rotate(-90 113.9 84.1)">IN-</text>
<text x="117.5" y="84.1" transform="rotate(-90 117.5 84.1)">IN-</text>
<text x="102" y="113.8" transform="rotate(-90 102 113.8)">8</text>
<text x="103.4" y="109.3" transform="rotate(-90 103.4 109.3)">OUT+</text>
<text x="105.5" y="113.8" transform="rotate(-90 105.5 113.8)">7</text>
<text x="106.9" y="109.3" transform="rotate(-90 106.9 109.3)">OUT+</text>
<text x="112.5" y="113.8" transform="rotate(-90 112.5 113.8)">6</text>
<text x="113.9" y="109.3" transform="rotate(-90 113.9 109.3)">OUT-</text>
<text x="116.1" y="113.8" transform="rotate(-90 116.1 113.8)">5</text>
<text x="117.5" y="109.3" transform="rotate(-90 117.5 109.3)">OUT-</text>
</g>
<g font-size="3.2" fill="#8d2323">
<text x="105.3" y="66.5" transform="rotate(-90 105.3 66.5)">1</text>
<text x="112.4" y="66.5" transform="rotate(-90 112.4 66.5)">2</text>
<text x="152.9" y="66.5" transform="rotate(-90 152.9 66.5)">1</text>
<text x="160" y="66.5" transform="rotate(-90 160 66.5)">2</text>
</g>
<g font-size="2.5">
<text x="278.3" y="35.9" transform="rotate(-90 278.3 35.9)">GND...</text>
<text x="281.9" y="35.9" transform="rotate(-90 281.9 35.9)">GND....</text>
<text x="261.3" y="44.4">5V..</text>
<text x="262.2" y="47.9">5V.</text>
<text x="268.8" y="45.8">5V</text>
<text x="279.8" y="44" transform="rotate(-90 279.8 44)">GND</text>
<text x="283.3" y="44" transform="rotate(-90 283.3 44)">GND</text>
<text x="268.8" y="49.3">5V</text>
<text x="258.7" y="55">IOREF</text>
<text x="261.4" y="58.5">RST</text>
<text x="268.8" y="59.9">RESET</text>
<text x="268.8" y="56.4">IOREFF</text>
<text x="260.6" y="62">3.3V</text>
<text x="263.1" y="65.5">5V</text>
<text x="268.8" y="63.4">3V3</text>
<text x="259.8" y="69.1">GND.</text>
<text x="268.8" y="70.5">GND</text>
<text x="268.8" y="67">5V</text>
<text x="260.7" y="72.6">GND</text>
<text x="261.8" y="76.1">VIN</text>
<text x="268.8" y="74">GND</text>
<text x="268.8" y="77.5">Vin</text>
</g>
<g font-size="1.8" fill="#00f">
<text x="34.3" y="53.9" transform="rotate(-90 34.3 53.9)">GND</text>
<text x="37.8" y="53.9" transform="rotate(-90 37.8 53.9)">5V</text>
<text x="41.3" y="53.9" transform="rotate(-90 41.3 53.9)">TX</text>
<text x="44.8" y="53.9" transform="rotate(-90 44.8 53.9)">RX</text>
<text x="48.4" y="53.9" transform="rotate(-90 48.4 53.9)">IO2</text>
<text x="51.9" y="53.9" transform="rotate(-90 51.9 53.9)">IO3</text>
<text x="55.4" y="53.9" transform="rotate(-90 55.4 53.9)">IO4</text>
<text x="59" y="53.9" transform="rotate(-90 59 53.9)">IO5</text>
<text x="62.5" y="53.9" transform="rotate(-90 62.5 53.9)">IO6</text>
<text x="66" y="52.2" transform="rotate(-90 66 52.2)">IO7</text>
<text x="69.5" y="52.2" transform="rotate(-90 69.5 52.2)">BUSY</text>
<text x="73.1" y="52.2" transform="rotate(-90 73.1 52.2)">GND</text>
<text x="106.6" y="61" transform="rotate(-90 106.6 61)">12V</text>
<text x="113.6" y="61" transform="rotate(-90 113.6 61)">GND</text>
<text x="154.2" y="61" transform="rotate(-90 154.2 61)">5V</text>
<text x="161.3" y="61" transform="rotate(-90 161.3 61)">GND</text>
<text x="21.2" y="124.1" transform="rotate(-90 21.2 124.1)">12V</text>
<text x="26.5" y="124.1" transform="rotate(-90 26.5 124.1)">GND</text>
<text x="30" y="124.1" transform="rotate(-90 30 124.1)">D1</text>
<text x="33.5" y="124.1" transform="rotate(-90 33.5 124.1)">D1</text>
<text x="37" y="124.1" transform="rotate(-90 37 124.1)">D1</text>
<text x="40.6" y="124.1" transform="rotate(-90 40.6 124.1)">D1</text>
<text x="44.1" y="124.1" transform="rotate(-90 44.1 124.1)">D1</text>
<text x="47.6" y="124.1" transform="rotate(-90 47.6 124.1)">D1</text>
<text x="51.2" y="124.1" transform="rotate(-90 51.2 124.1)">D1</text>
<text x="54.7" y="122.3" transform="rotate(-90 54.7 122.3)">D1</text>
<text x="114.7" y="170" transform="rotate(-90 114.7 170)">5V</text>
<text x="118.2" y="170" transform="rotate(-90 118.2 170)">DATA</text>
<text x="121.7" y="170" transform="rotate(-90 121.7 170)">GND</text>
<text x="141.1" y="170" transform="rotate(-90 141.1 170)">5V</text>
<text x="144.6" y="170" transform="rotate(-90 144.6 170)">DATA</text>
<text x="148.2" y="170" transform="rotate(-90 148.2 170)">GND</text>
<text x="165.8" y="170" transform="rotate(-90 165.8 170)">5V</text>
<text x="169.3" y="170" transform="rotate(-90 169.3 170)">DATA</text>
<text x="172.9" y="170" transform="rotate(-90 172.9 170)">GND</text>
<text x="192.3" y="170" transform="rotate(-90 192.3 170)">5V</text>
<text x="195.8" y="170" transform="rotate(-90 195.8 170)">DATA</text>
<text x="199.3" y="170" transform="rotate(-90 199.3 170)">GND</text>
<text x="23.7" y="184.2" transform="rotate(-90 23.7 184.2)">GND</text>
<text x="27.2" y="184.2" transform="rotate(-90 27.2 184.2)">Data</text>
<text x="30.7" y="184.2" transform="rotate(-90 30.7 184.2)">VCC</text>
<text x="51.9" y="184.2" transform="rotate(-90 51.9 184.2)">GND</text>
<text x="55.4" y="184.2" transform="rotate(-90 55.4 184.2)">Data</text>
<text x="59" y="184.2" transform="rotate(-90 59 184.2)">VCC</text>
<text x="121.8" y="222.2">Display</text>
<text x="152.7" y="222.2">DOT MATRIX</text>
<text x="31.4" y="236.1">Switch</text>
<text x="62.8" y="236">Motor Driver</text>
<text x="120.7" y="235.6" transform="rotate(-90 120.7 235.6)">GND</text>
<text x="124.2" y="235.6" transform="rotate(-90 124.2 235.6)">VCC</text>
<text x="127.7" y="235.6" transform="rotate(-90 127.7 235.6)">SCL</text>
<text x="131.2" y="235.6" transform="rotate(-90 131.2 235.6)">SDA</text>
<text x="154.2" y="235.6" transform="rotate(-90 154.2 235.6)">VCC</text>
<text x="157.7" y="235.6" transform="rotate(-90 157.7 235.6)">SCL</text>
<text x="161.2" y="235.6" transform="rotate(-90 161.2 235.6)">SDA</text>
<text x="164.8" y="235.6" transform="rotate(-90 164.8 235.6)">GND</text>
<text x="31.7" y="247.9" transform="rotate(-90 31.7 247.9)">VCC</text>
<text x="35.3" y="247.9" transform="rotate(-90 35.3 247.9)">GND</text>
<text x="38.8" y="247.9" transform="rotate(-90 38.8 247.9)">OUT</text>
<text x="63.5" y="249.3" transform="rotate(-90 63.5 249.3)">PWM</text>
<text x="67" y="249.3" transform="rotate(-90 67 249.3)">IN1</text>
<text x="70.6" y="249.3" transform="rotate(-90 70.6 249.3)">IN2</text>
<text x="74.1" y="249.3" transform="rotate(-90 74.1 249.3)">GND</text>
</g>
</svg>
